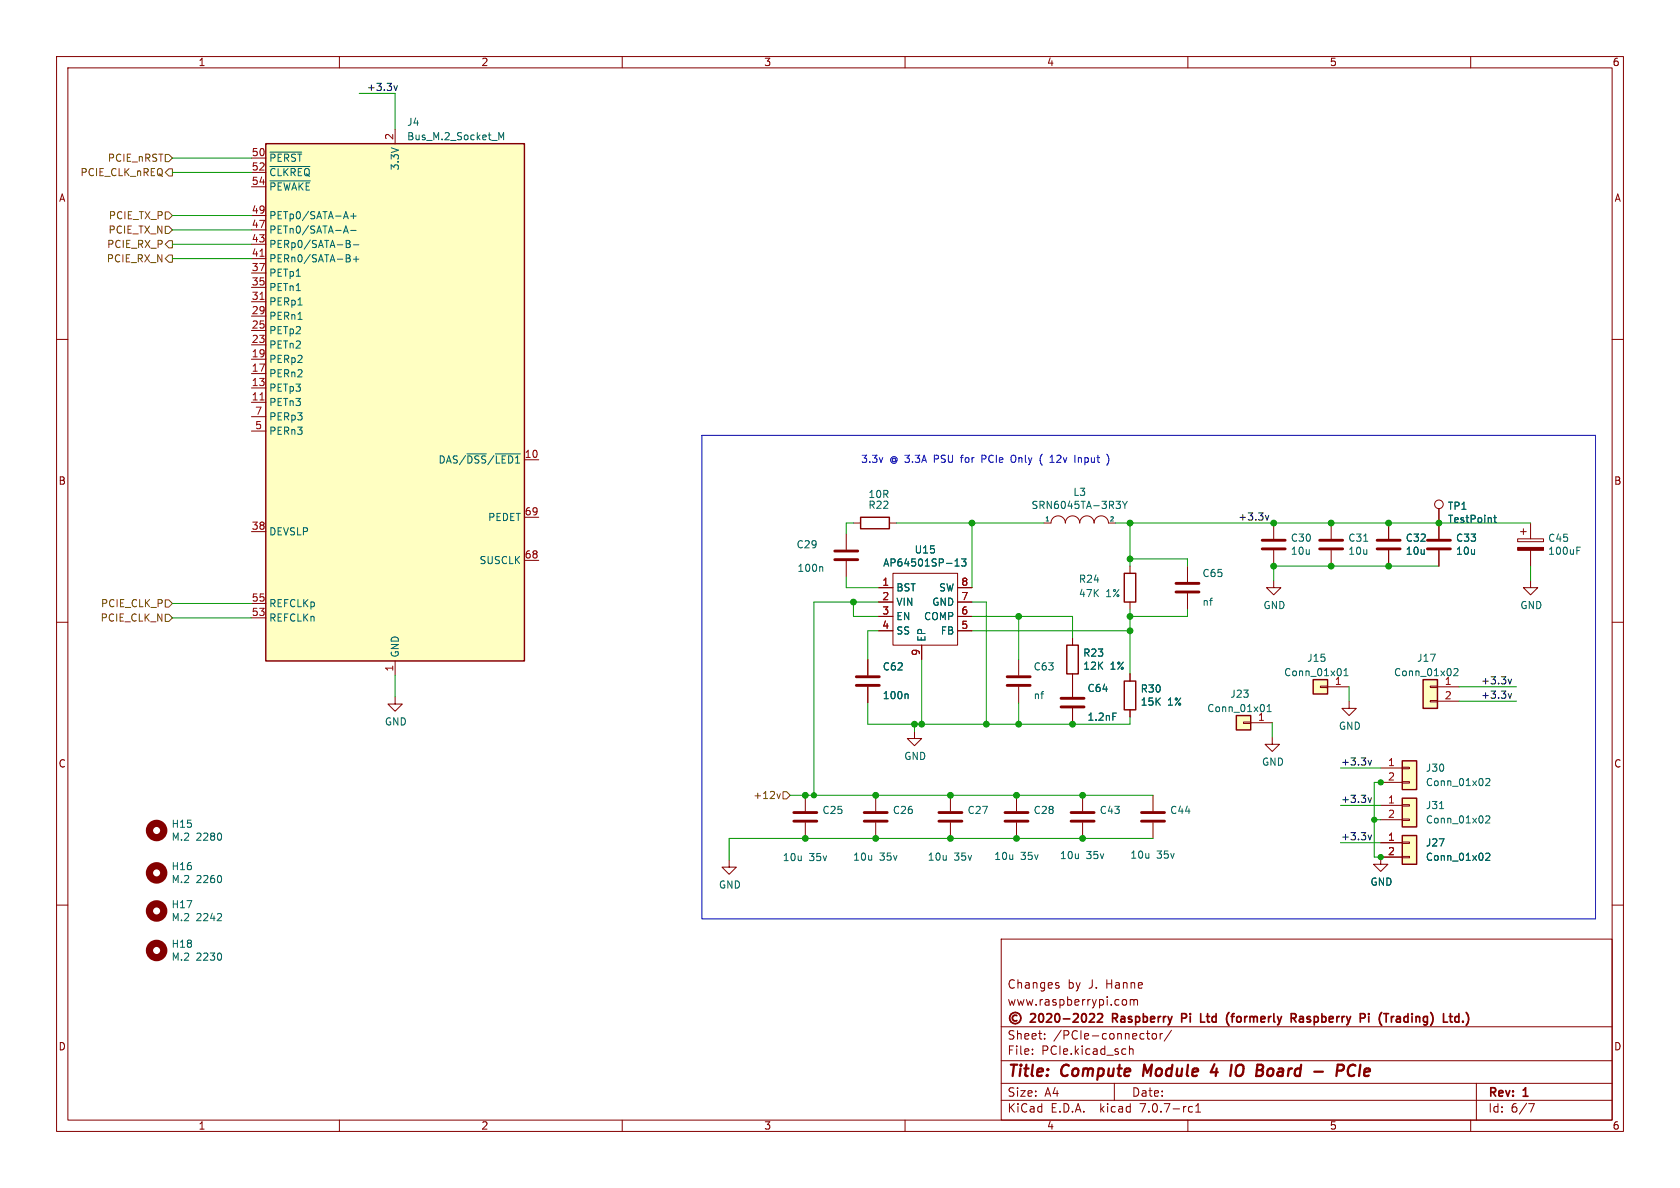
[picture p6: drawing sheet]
<svg xmlns="http://www.w3.org/2000/svg" width="297mm" height="210mm" viewBox="0 0 297 210" stroke-linecap="round" stroke-linejoin="round" font-family="sans-serif">
<g fill="none" stroke="#840000" stroke-width=".18">
<path d="M10 10h277v190h-277zM12 12h273v186h-273zM60 10v2M110 10v2M160 10v2M210 10v2M260 10v2M44.4 38.1h2.6M44.4 27.9h2.6M44.4 30.5h2.6M44.4 33h2.6M69.8 22.9v2.5"/>
<path d="M10 60h2M44.4 58.4h2.6M44.4 55.9h2.6M44.4 53.3h2.6M44.4 50.8h2.6M44.4 48.3h2.6M44.4 45.7h2.6M44.4 43.2h2.6M44.4 40.6h2.6M285 60h2M44.4 71.1h2.6M44.4 68.6h2.6"/>
<path d="M44.4 66h2.6M44.4 63.5h2.6M44.4 61h2.6M44.4 76.2h2.6M44.4 73.7h2.6M44.4 94h2.6M92.7 81.3h2.5M92.7 99.1h2.5M92.7 91.4h2.5M149.6 94.4v2.8M149.6 99.2v2.8M150.9 92.5h1.2"/>
<path d="M157.2 92.5h1.3M184.5 92.5h1.3a1.27 1.27 0 0 1 1.3-1.3 1.27 1.27 0 0 1 1.2 1.3 1.27 1.27 0 0 1 1.3-1.3 1.27 1.27 0 0 1 1.3 1.3 1.27 1.27 0 0 1 1.3-1.3 1.27 1.27 0 0 1 1.2 1.3 1.27 1.27 0 0 1 1.3-1.3 1.27 1.27 0 0 1 1.3 1.3h1.2M225.2 92.5v2.8M225.2 97.3v2.8M235.3 92.5v2.8M235.3 97.3v2.8M245.5 92.5v2.8M245.5 97.3v2.8M254.4 89.9v5.4M254.4 97.3v2.8M268.3 95.3h4.6v.5h-4.6zM268.8 94h1"/>
<path d="M269.3 93.5v1M270.6 92.5v2.8M270.6 97.3v2.8M10 110h2M44.4 109.2h2.6M44.4 106.7h2.6M69.8 116.8v2.6M153.4 116.6v2.8M155.3 103.9h2.6M155.3 106.4h2.6M155.3 109h2.6M155.3 111.5h2.6"/>
<path d="M157.9 101.3h11.4v12.7h-11.4zM162.9 114v2.6M169.3 103.9h2.5M169.3 106.4h2.5M169.3 109h2.5M169.3 111.5h2.5M180.1 116.6v2.8M189.6 112.8v1.2M189.6 119.1v4.1M199.8 100.1v1.2M199.8 106.4v1.3M199.8 119.1v1.3"/>
<path d="M209.9 100.1v2.8M209.9 104.9v2.8M225.2 102.6v1.3h1.2l-1.2 1.3-1.3-1.3h1.3M270.6 102.6v1.3h1.3l-1.3 1.3-1.3-1.3h1.3M285 110h2M69.8 123.2v1.3h1.3l-1.3 1.2-1.2-1.2h1.2M153.4 121.4v2.8M161.7 129.3v1.3h1.2l-1.2 1.2-1.3-1.2h1.3M180.1 121.4v2.8M189.6 125.2v2.8M199.8 125.5v1.2M219.8 127.6h1.3v.3h-1.3z"/>
<path d="M221.1 127.8h3.8M224.9 130.3v1.3h1.3l-1.3 1.2-1.3-1.2h1.3M233.4 121.3h1.3v.2h-1.3zM234.7 121.4h3.8M238.5 124v1.2h1.3l-1.3 1.3-1.3-1.3h1.3M244.1 135.8h3.8M244.1 138.3h3.8M247.9 138.2h1.3v.2h-1.3zM247.9 135.6h1.3v.3h-1.3zM252.9 123.8h1.2v.3h-1.2zM252.9 121.3h1.2v.2h-1.2zM254.1 121.4h3.8"/>
<path d="M254.1 124h3.8M10 160h2M128.9 152v1.3h1.3l-1.3 1.3-1.3-1.3h1.3M142.4 140.6v2.8M142.4 145.4v2.8M154.8 140.6v2.8M154.8 145.4v2.8M168 140.6v2.8M168 145.4v2.8M179.7 140.6v2.8M179.7 145.4v2.8M191.4 140.6v2.8"/>
<path d="M191.4 145.4v2.8M203.8 140.6v2.8M203.8 145.4v2.8M244.1 142.4h3.8M244.1 144.9h3.8M244.1 149h3.8M247.9 144.8h1.3v.2h-1.3zM247.9 142.2h1.3v.3h-1.3zM247.9 151.4h1.3v.2h-1.3zM247.9 148.8h1.3v.3h-1.3zM247.9 151.5h-3.8v1.3h1.3l-1.3 1.3-1.3-1.3h1.3M285 160h2"/>
<path d="M177 166h108v32h-108zM186.8 174.2l.4 .1v.2l-.2 .2h-.3M186.8 173.7l.4 .1M198.7 176.7l.3 .1 .2 .2-.1 .6-.4 .1M199.8 176.8l.4-.1 .3 .2M199.8 176.7v1M200.5 176.9l.2-.2 .3 .1 .1 .9M200.5 176.9v.8M60 198v2M110 198v2M160 198v2M177 194.5h108"/>
<path d="M177 191.5h108M177 187.5h108M177 181.5h108M182.5 186.3v.1M182.5 185.5v.1M184.7 183.6v.1M184.7 182.8v.1M197 191.5v3M199.7 184.9v1.5M199.7 185.5l.2-.1 .3 .1 .1 .9M202.7 182.7h.5M202.9 182.2v1.3l.3 .2"/>
<path d="M203.7 182.8l.3-.1 .4 .1 .1 .6-.2 .2-.3 .1-.3-.1zM205.1 182.7v1M205.5 182.7l-.3 .1-.1 .2M207.1 182.1l-1.3 2M210 198v2M210.4 195.6l.4 .1M210.8 196.5l-.4 .1M211.4 196.6h.8M211.4 195.5l.4-.4v1.5M260 198v2M261 191.5v6.5M270.2 195.1h1l-.6 1.5"/>
<circle cx="254.4" cy="89.2" r=".76"/>
</g>
<path d="M202.3 188.2l-.2 2M214.7 188.1l-.6 1.4h1.2M215.1 188.9l-.2 1.3M219.5 188.2a.77 .77 0 0 0-1 .7v1l.3 .3h.4M224.8 188.9a.62 .62 0 0 0-.7 .4v.7l.2 .2h.3M237.4 189.1a.51 .51 0 0 0-.1-.9h-.8l-.2 2M238.3 189.7a.66 .66 0 0 0 1.1 .3M239.6 188.4a.8 .8 0 0 0-.9-.1 .8 .8 0 0 0-.4 .8M240.5 188.2l-.2 2" fill="none" stroke="#840000" stroke-width=".4"/>
<g fill="none" stroke="#840000" stroke-width=".3">
<path d="M179.1 179a1 1 0 0 0-.4 1.6 1 1 0 0 0 1.6 0 1 1 0 0 0-.5-1.6M179.8 179.5a.52 .52 0 0 0-.8 .5 .52 .52 0 0 0 .8 .4M182.2 179.3l.6-.1 .2 .1 .1 .3-1 1.1h1M183.8 179.3l.2-.1a.81 .81 0 0 1 .6 .6 .81 .81 0 0 1-.3 .8l-.2 .1a.81 .81 0 0 1-.3-1.4zM185.1 179.3l.5-.1 .2 .1 .1 .3-.9 1.1h.9M186.6 179.3l.2-.1a.81 .81 0 0 1 .6 .6 .81 .81 0 0 1-.3 .8l-.1 .1a.81 .81 0 0 1-.4-1.4zM189.8 179.3l.5-.1 .3 .1v.3l-.9 1.1h.9M191.4 179.3l.2-.1a.81 .81 0 0 1 .5 .6 .81 .81 0 0 1-.3 .8l-.1 .1a.81 .81 0 0 1-.6-.6 .81 .81 0 0 1 .3-.8zM192.6 179.3l.6-.1 .2 .1 .1 .3-.9 1.1h.9M194.1 179.3l.5-.1 .2 .1 .1 .3-.9 1.1h.9M196.7 180h.6M197.3 179.2h-.6v1.5"/>
<path d="M209.6 179.3l-.7-.1v1.5M209.6 179.9l-.7 .1M213.3 179.7h.5M213.5 179.2l.1 1.4M217.3 179h-.1M217.6 179.7h.6M218.2 179.2l-.3 .1M218.7 179.8v.7M228.6 180l.5 .7M229 179.3l.1 .2-.1 .4M229.8 179.8h.5l.1 .9M246.9 179.8h.6"/>
<path d="M257.8 179.7l.1 .1M257.9 179.2v1.5M259.2 179l.3 .4M188 180.1h1.1M212.3 180.7h.7M230.4 180l-.5 .1a.29 .29 0 0 0-.2 .3 .29 .29 0 0 0 .2 .3l.5-.1M247.6 180l-.5 .1a.29 .29 0 0 0-.3 .3 .29 .29 0 0 0 .3 .3l.5-.1M257.9 180.6l-.1 .1M258.6 180.5v.2M259.5 180.8l-.3 .5"/>
</g>
<g fill="none" stroke="#840000" stroke-width=".51">
<path d="M147.6 98.9h4M147.6 97.4h4M223.1 97h4.1M223.1 95.5h4.1M233.3 97h4.1M233.3 95.5h4.1M243.5 97h4M243.5 95.5h4M252.3 97h4.1M252.3 95.5h4.1M151.4 119.6h4M178.1 119.6h4"/>
<path d="M207.9 104.6h4.1M207.9 103.1h4.1M151.4 121.2h4M178.1 121.2h4M187.6 125h4M187.6 123.4h4M140.3 145.2h4.1M140.3 143.6h4.1M152.8 145.2h4M152.8 143.6h4M166 145.2h4.1M166 143.6h4.1"/>
<path d="M177.7 145.2h4M177.7 143.6h4M189.4 145.2h4M189.4 143.6h4M201.8 145.2h4.1M201.8 143.6h4.1"/>
</g>
<g fill="none" stroke="#006464" stroke-width=".18">
<path d="M47.7 26.9h5.6M47.7 29.4h7.1M47.7 32h7.1M60.8 38.3h.6M61.1 37.4l.5 1.3M62 38.2h1M62.5 37.7v1M88.2 23.4l.4 .9 .4-.9v1.3M52.7 56.5h.7M52.7 53.9h.7M60.7 41.2l.4-1.3 .5 1.3M60.8 40.9h.6"/>
<path d="M61.2 42.5h.4l.3 .2-.3 .4 .3 .1v.3l-.2 .3h-.5zM61.2 45l.6 .2 .1 .2-.3 .2M61.2 45.6h.4M61.2 43.1h.4M61.6 45.6l.3 .3v.3l-.7 .1M62 40.7h1M62.5 45.8h.9M62.5 43.3h.9M63 45.3v1M82.6 80.2h3.4M87.6 80.2h4.4M168.8 99.2l.4-.4v1.3"/>
<path d="M170 98.8h.8l-.5 .5 .4 .1v.6l-.2 .1-.5-.1M197.3 88.6h.8l-.4 .5 .3 .1 .1 .4-.3 .3h-.3M198.4 88.6l.5 .7M198.9 89.3v.6M199.3 88.6l-.4 .7M241.1 95.7h.7M264.1 91.5h.5M264.3 91.1v1.1l.3 .1M278.8 97.3h.4M278.8 96.7h.6M145.3 100.2l.2 .1v.7M168.8 100.1h.8"/>
<path d="M237.6 119.5h.7M237.6 118.5l.4-.3v1.3M257 118.3l.5-.1 .3 .3-.8 1h.8M160.4 122.7l.1 .2v.6M196.7 126.1h.6M224 125.8h.7M224 124.9l.4-.4v1.3M262.7 137.7l.4-.1 .3 .4-.8 .9h.8M39.1 147.5v.8M39.1 155v.8M254.5 142.9h.7M262.7 144.3l.4-.1 .3 .4-.8 .9h.8"/>
<path d="M262.7 150.9l.4-.1 .3 .4-.8 .9h.8M38.4 162.8h.8M39.1 168.7v.8M39.1 161.6v.4"/>
</g>
<g fill="#ffffc2" stroke="#ffffc2" stroke-width=".18">
<path d="M232.2 120.1h2.5v2.6h-2.5z"/>
<path d="M251.6 120.1h2.5v5.1h-2.5z"/>
<path d="M218.6 126.5h2.5v2.5h-2.5z"/>
<path d="M247.9 141.1h2.5v5.1h-2.5z"/>
<path d="M247.9 134.5h2.5v5.1h-2.5z"/>
<path d="M247.9 147.7h2.5v5.1h-2.5z"/>
<path d="M47 25.4h45.7v91.4h-45.7z"/>
</g>
<path d="M47 25.4h45.7v91.4h-45.7zM152.1 91.4h5.1v2.1h-5.1zM188.6 114h2v5.1h-2zM198.8 101.3h2v5.1h-2zM198.8 120.4h2v5.1h-2zM218.6 126.5h2.5v2.5h-2.5zM232.2 120.1h2.5v2.6h-2.5zM247.9 134.5h2.5v5.1h-2.5zM251.6 120.1h2.5v5.1h-2.5zM247.9 141.1h2.5v5.1h-2.5zM247.9 147.7h2.5v5.1h-2.5z" fill="none" stroke="#840000" stroke-width=".25"/>
<g fill="none" stroke="#840000" stroke-width="1.3">
<circle cx="27.7" cy="154.3" r="1.27"/>
<circle cx="27.7" cy="146.8" r="1.27"/>
<circle cx="27.7" cy="168" r="1.27"/>
<circle cx="27.7" cy="161" r="1.27"/>
</g>
<path d="M46 52.9h.7M46 45.3h.7M46 70.7h.7" fill="none" stroke="#a90000" stroke-width=".18"/>
<path d="M268.3 96.8h4.6v.5h-4.6z" fill="#840000" stroke="#840000" stroke-width=".18"/>
<path d="M29.2 27.3h.6l.7 .6-.7 .7h-.6zM29.2 37.5h.6l.7 .6-.7 .6h-.6zM29.2 30.5l.6-.7h.7v1.3h-.7zM29.2 40h.6l.7 .6-.7 .7h-.6zM29.8 42.5h.7v1.3h-.7l-.6-.6zM29.8 45.1h.7v1.3h-.7l-.6-.7zM29.2 108.6h.6l.7 .6-.7 .7h-.6zM29.2 106h.6l.7 .7-.7 .6h-.6zM138.4 140h.7l.6 .6-.6 .6h-.7zM137.4 140.3l.3 .9 .3-.9" fill="none" stroke="#725600" stroke-width=".18"/>
<path d="M69.6 15.2l.4 .8 .3-.8M223.7 91.1l.3 .8 .3-.8M241.9 134.4l.3 .9 .3-.9M266.6 120.1l.3 .8 .3-.8M266.6 122.6l.3 .8 .3-.8M241.9 147.6l.3 .9 .3-.9M241.9 141l.3 .9 .3-.9" fill="none" stroke="#0f0f0f" stroke-width=".18"/>
<path d="M124.1 77h158v85.4h-158zM173.6 81.1h.5M174.1 80.5h-.5v1.2M179.3 80.5a.43 .43 0 0 0-.6 .4v.4a.43 .43 0 0 0 .6 .4M184.2 80.3a1.46 1.46 0 0 0 0 1.9M185.6 81.7h.8M190.6 80.9v.8M191.1 81l-.3-.1-.2 .1M196 80.8v.9" fill="none" stroke="#0000c2" stroke-width=".18"/>
<g fill="none" stroke="#009600" stroke-width=".18">
<path d="M63.5 16.5h6.3v6.4M30.5 27.9h13.9M30.5 38.1h13.9M30.5 30.5h13.9M30.5 45.7h13.9M30.5 43.2h13.9M30.5 40.6h13.9M150.9 92.5h-1.3v1.9M158.5 92.5h26M171.8 92.5v11.4M197.2 92.5h73.4M199.8 92.5v7.6"/>
<path d="M199.8 98.8h10.1v1.3M30.5 109.2h13.9M30.5 106.7h13.9M69.8 119.4v3.8M149.6 102v1.9h5.7M150.9 106.4v2.6h4.4M155.3 111.5h-1.9v5.1M155.3 106.4h-11.4v34.2M162.9 116.6v11.4M171.8 109h17.8v3.8M171.8 111.5h28M171.8 106.4h2.6v21.6"/>
<path d="M180.1 109v7.6M199.8 107.7v11.4M209.9 107.7v1.3h-10.1M254.4 100.1h-29.2v2.5M270.6 100.1v2.5M153.4 124.2v3.8h46.4v-1.3M161.7 128v1.3M180.1 124.2v3.8M224.9 127.8v2.5M237 135.8h7.1M238.5 121.4v2.6M244.2 138.3h-1.2v13.2h1.1"/>
<path d="M257.9 124h10.2M257.9 121.4h10.2M139.7 140.6h64.1M203.8 148.2h-74.9v3.8M237 149h7.1M237 142.4h7.1M243 144.9h1.1"/>
</g>
<g fill="#009600" stroke="#009600" stroke-width=".18">
<circle cx="179.7" cy="148.2" r=".51"/>
<circle cx="179.7" cy="140.6" r=".51"/>
<circle cx="191.4" cy="148.2" r=".51"/>
<circle cx="191.4" cy="140.6" r=".51"/>
<circle cx="199.8" cy="92.5" r=".51"/>
<circle cx="171.8" cy="92.5" r=".51"/>
<circle cx="180.1" cy="109" r=".51"/>
<circle cx="180.1" cy="128" r=".51"/>
<circle cx="189.6" cy="128" r=".51"/>
<circle cx="174.4" cy="128" r=".51"/>
<circle cx="161.7" cy="128" r=".51"/>
<circle cx="154.8" cy="140.6" r=".51"/>
<circle cx="168" cy="140.6" r=".51"/>
<circle cx="154.8" cy="148.2" r=".51"/>
<circle cx="168" cy="148.2" r=".51"/>
<circle cx="143.9" cy="140.6" r=".46"/>
<circle cx="142.4" cy="148.2" r=".51"/>
<circle cx="142.4" cy="140.6" r=".51"/>
<circle cx="162.9" cy="128" r=".51"/>
<circle cx="245.5" cy="92.5" r=".51"/>
<circle cx="254.4" cy="92.5" r=".51"/>
<circle cx="244.1" cy="151.5" r=".46"/>
<circle cx="245.5" cy="100.1" r=".51"/>
<circle cx="235.3" cy="100.1" r=".51"/>
<circle cx="243" cy="144.9" r=".46"/>
<circle cx="244.1" cy="138.3" r=".46"/>
<circle cx="235.3" cy="92.5" r=".51"/>
<circle cx="225.2" cy="92.5" r=".51"/>
<circle cx="225.2" cy="100.1" r=".51"/>
<circle cx="150.9" cy="106.4" r=".51"/>
<circle cx="199.8" cy="98.8" r=".51"/>
<circle cx="199.8" cy="111.5" r=".51"/>
<circle cx="199.8" cy="109" r=".51"/>
</g>
<g font-size="2.8" fill="#840000">
<text x="178" y="190.9">Title:</text>
<text x="187.7" y="190.9">Compute</text>
<text x="202.9" y="190.9">Module</text>
<text x="215.7" y="190.9">4</text>
<text x="220" y="190.9">IO</text>
<text x="225.3" y="190.9">Board</text>
<text x="236.3" y="190.9">-</text>
<text x="241.1" y="190.9">PCIe</text>
</g>
<g font-size="2.1" fill="#840000">
<text x="178" y="178">www.raspberrypi.com</text>
<text x="178" y="175">Changes</text>
<text x="188.7" y="175">by</text>
<text x="192.5" y="175">J.</text>
<text x="195.7" y="175">Hanne</text>
<text x="178" y="184">Sheet:</text>
<text x="186.2" y="184">/PCIe-connector/</text>
<text x="197.3" y="181.2">Raspberry</text>
<text x="210.2" y="181.2">Pi</text>
<text x="214.1" y="181.2">Ltd</text>
<text x="219.3" y="181.2">(formerly</text>
<text x="231.3" y="181.2">Raspberry</text>
<text x="244.1" y="181.2">Pi</text>
<text x="248.1" y="181.2">(Trading)</text>
<text x="260" y="181.2">Ltd.)</text>
<text x="178" y="186.7">File:</text>
<text x="184.1" y="186.7">PCIe.kicad_sch</text>
<text x="178" y="196.9">KiCad</text>
<text x="178" y="194.1">Size:</text>
<text x="184.7" y="194.1">A4</text>
<text x="185.7" y="196.9">E.D.A.</text>
<text x="194.6" y="196.9">kicad</text>
<text x="200" y="194.1">Date:</text>
<text x="201.8" y="196.9">7.0.7-rc1</text>
<text x="263" y="194.3">Rev:</text>
<text x="263" y="196.9">Id:</text>
<text x="267.1" y="196.9">6/7</text>
<text x="269.4" y="194.3">1</text>
</g>
<g font-size="1.8" fill="#840000">
<text x="35" y="11.9">1</text>
<text x="85" y="11.9">2</text>
<text x="135" y="11.9">3</text>
<text x="185" y="11.9">4</text>
<text x="235" y="11.9">5</text>
<text x="285" y="11.9">6</text>
<text x="10.3" y="35.9">A</text>
<text x="285.3" y="35.9">A</text>
<text x="10.3" y="85.9">B</text>
<text x="285.3" y="85.9">B</text>
<text x="10.3" y="135.9">C</text>
<text x="285.3" y="135.9">C</text>
<text x="10.3" y="185.9">D</text>
<text x="285.3" y="185.9">D</text>
<text x="35" y="199.9">1</text>
<text x="85" y="199.9">2</text>
<text x="135" y="199.9">3</text>
<text x="185" y="199.9">4</text>
<text x="235" y="199.9">5</text>
<text x="285" y="199.9">6</text>
</g>
<g font-size="1.8" fill="#0f0f0f">
<text x="64.8" y="16.2">+3.3v</text>
<text x="218.8" y="92.1">+3.3v</text>
<text x="261.7" y="121.1">+3.3v</text>
<text x="261.7" y="123.6">+3.3v</text>
<text x="237" y="135.4">+3.3v</text>
<text x="237" y="142">+3.3v</text>
<text x="237" y="148.6">+3.3v</text>
</g>
<g font-size="1.8" fill="#006464">
<text x="71.9" y="22.5">J4</text>
<text x="47.5" y="28.8">~{PERST}</text>
<text x="71.9" y="25">Bus_M.2_Socket_M</text>
<text x="47.5" y="31.3">~{CLKREQ}</text>
<text x="47.5" y="33.9">~{PEWAKE}</text>
<text x="70.7" y="30.2" transform="rotate(-90 70.7 30.2)">3.3V</text>
<text x="47.5" y="41.5">PETn0/SATA-A-</text>
<text x="47.5" y="39">PETp0/SATA-A+</text>
<text x="47.5" y="46.6">PERn0/SATA-B+</text>
<text x="47.5" y="44">PERp0/SATA-B-</text>
<text x="47.5" y="51.7">PETn1</text>
<text x="47.5" y="49.1">PETp1</text>
<text x="47.5" y="59.3">PETp2</text>
<text x="47.5" y="56.7">PERn1</text>
<text x="47.5" y="54.2">PERp1</text>
<text x="47.5" y="64.4">PERp2</text>
<text x="47.5" y="61.8">PETn2</text>
<text x="47.5" y="72">PETn3</text>
<text x="47.5" y="69.4">PETp3</text>
<text x="47.5" y="66.9">PERn2</text>
<text x="47.5" y="77.1">PERn3</text>
<text x="47.5" y="74.5">PERp3</text>
<text x="77.4" y="82.1">DAS/~{DSS}/~{LED1}</text>
<text x="153.4" y="88.2">10R</text>
<text x="189.7" y="87.9">L3</text>
<text x="47.5" y="94.8">DEVSLP</text>
<text x="86.2" y="92.3">PEDET</text>
<text x="153.4" y="90.1">R22</text>
<text x="182.3" y="90.2">SRN6045TA-3R3Y</text>
<text x="228.1" y="96">C30</text>
<text x="238.3" y="96">C31</text>
<text x="248.4" y="96">C32</text>
<text x="255.9" y="90.3">TP1</text>
<text x="255.9" y="92.6">TestPoint</text>
<text x="257.3" y="96">C33</text>
<text x="273.6" y="96">C45</text>
<text x="84.7" y="99.9">SUSCLK</text>
<text x="140.7" y="97.1">C29</text>
<text x="140.9" y="101.3">100n</text>
<text x="156" y="100.4">AP64501SP-13</text>
<text x="161.6" y="98">U15</text>
<text x="228.1" y="98.3">10u</text>
<text x="238.3" y="98.3">10u</text>
<text x="248.4" y="98.3">10u</text>
<text x="257.3" y="98.3">10u</text>
<text x="273.6" y="98.3">100uF</text>
<text x="47.5" y="107.5">REFCLKp</text>
<text x="158.4" y="104.7">BST</text>
<text x="158.4" y="107.3">VIN</text>
<text x="164.7" y="107.3">GND</text>
<text x="165.9" y="104.7">SW</text>
<text x="190.6" y="105.8">47K</text>
<text x="190.6" y="103.2">R24</text>
<text x="195.5" y="105.8">1%</text>
<text x="212.5" y="107.3">nf</text>
<text x="212.5" y="102.2">C65</text>
<text x="223.3" y="107.9">GND</text>
<text x="268.7" y="107.9">GND</text>
<text x="47.5" y="110.1">REFCLKn</text>
<text x="158.4" y="109.8">EN</text>
<text x="158.4" y="112.4">SS</text>
<text x="163.3" y="109.8">COMP</text>
<text x="163.8" y="113.5" transform="rotate(-90 163.8 113.5)">EP</text>
<text x="166.2" y="112.4">FB</text>
<text x="70.7" y="116.3" transform="rotate(-90 70.7 116.3)">GND</text>
<text x="156" y="118.7">C62</text>
<text x="182.6" y="118.7">C63</text>
<text x="191.4" y="118.6">12K</text>
<text x="191.4" y="116.3">R23</text>
<text x="196.3" y="118.6">1%</text>
<text x="226.9" y="119.7">Conn_01x01</text>
<text x="231" y="117.2">J15</text>
<text x="246.3" y="119.7">Conn_01x02</text>
<text x="250.4" y="117.2">J17</text>
<text x="156" y="123.8">100n</text>
<text x="182.6" y="123.8">nf</text>
<text x="192.2" y="122.5">C64</text>
<text x="201.6" y="124.9">15K</text>
<text x="201.6" y="122.6">R30</text>
<text x="206.4" y="124.9">1%</text>
<text x="217.4" y="123.5">J23</text>
<text x="235.9" y="121.2">1</text>
<text x="255.3" y="121.2">1</text>
<text x="67.9" y="128.4">GND</text>
<text x="192.2" y="127.6">1.2nF</text>
<text x="213.3" y="126.1">Conn_01x01</text>
<text x="222.3" y="127.5">1</text>
<text x="236.6" y="129.2">GND</text>
<text x="159.8" y="134.5">GND</text>
<text x="223" y="135.6">GND</text>
<text x="252" y="136.6">J30</text>
<text x="252" y="139.2">Conn_01x02</text>
<text x="252" y="143.2">J31</text>
<text x="30.2" y="146.5">H15</text>
<text x="30.2" y="148.8">M.2</text>
<text x="34.7" y="148.8">2280</text>
<text x="145.3" y="144.1">C25</text>
<text x="157.7" y="144.1">C26</text>
<text x="171" y="144.1">C27</text>
<text x="182.6" y="144.1">C28</text>
<text x="194.3" y="144.1">C43</text>
<text x="206.8" y="144.1">C44</text>
<text x="252" y="145.8">Conn_01x02</text>
<text x="252" y="149.8">J27</text>
<text x="30.2" y="154">H16</text>
<text x="138.3" y="152.4">10u</text>
<text x="143" y="152.4">35v</text>
<text x="150.7" y="152.3">10u</text>
<text x="155.5" y="152.3">35v</text>
<text x="163.9" y="152.3">10u</text>
<text x="168.7" y="152.3">35v</text>
<text x="175.7" y="152.2">10u</text>
<text x="180.4" y="152.2">35v</text>
<text x="187.3" y="152.1">10u</text>
<text x="192" y="152.1">35v</text>
<text x="199.7" y="152">10u</text>
<text x="204.5" y="152">35v</text>
<text x="252" y="152.4">Conn_01x02</text>
<text x="30.2" y="156.3">M.2</text>
<text x="30.2" y="160.8">H17</text>
<text x="34.7" y="156.3">2260</text>
<text x="127" y="157.3">GND</text>
<text x="242.2" y="156.8">GND</text>
<text x="30.2" y="167.7">H18</text>
<text x="30.2" y="163">M.2</text>
<text x="34.7" y="163">2242</text>
<text x="30.2" y="170">M.2</text>
<text x="34.7" y="170">2230</text>
</g>
<g font-size="1.8" fill="#725600">
<text x="19" y="28.8">PCIE_nRST</text>
<text x="14.1" y="31.3">PCIE_CLK_nREQ</text>
<text x="19.1" y="41.5">PCIE_TX_N</text>
<text x="19.1" y="39">PCIE_TX_P</text>
<text x="18.8" y="46.6">PCIE_RX_N</text>
<text x="18.8" y="44">PCIE_RX_P</text>
<text x="17.7" y="107.5">PCIE_CLK_P</text>
<text x="17.7" y="110.1">PCIE_CLK_N</text>
<text x="133.1" y="141.5">+12v</text>
</g>
<g font-size="1.8" fill="#a90000">
<text x="44.4" y="27.7">50</text>
<text x="69.6" y="24.8" transform="rotate(-90 69.6 24.8)">2</text>
<text x="44.4" y="30.2">52</text>
<text x="44.4" y="32.8">54</text>
<text x="44.4" y="40.4">47</text>
<text x="44.4" y="37.8">49</text>
<text x="44.4" y="45.5">41</text>
<text x="44.4" y="42.9">43</text>
<text x="44.4" y="53.1">31</text>
<text x="44.4" y="50.5">35</text>
<text x="44.4" y="48">37</text>
<text x="44.4" y="58.2">25</text>
<text x="44.4" y="55.6">29</text>
<text x="44.4" y="65.8">17</text>
<text x="44.4" y="63.2">19</text>
<text x="44.4" y="60.7">23</text>
<text x="44.4" y="70.9">11</text>
<text x="44.4" y="68.3">13</text>
<text x="45" y="75.9">5</text>
<text x="45" y="73.4">7</text>
<text x="92.7" y="81">10</text>
<text x="44.4" y="93.7">38</text>
<text x="92.7" y="91.2">69</text>
<text x="92.7" y="98.8">68</text>
<text x="44.4" y="106.4">55</text>
<text x="155.9" y="103.6">1</text>
<text x="155.9" y="106.2">2</text>
<text x="169.9" y="106.2">7</text>
<text x="169.9" y="103.6">8</text>
<text x="44.4" y="109">53</text>
<text x="155.9" y="108.7">3</text>
<text x="155.9" y="111.3">4</text>
<text x="169.9" y="111.3">5</text>
<text x="169.9" y="108.7">6</text>
<text x="69.6" y="118.8" transform="rotate(-90 69.6 118.8)">1</text>
<text x="162.7" y="116" transform="rotate(-90 162.7 116)">9</text>
<text x="255.3" y="123.7">2</text>
<text x="245.3" y="135.5">1</text>
<text x="245.3" y="142.1">1</text>
<text x="245.3" y="138">2</text>
<text x="245.3" y="144.7">2</text>
<text x="245.3" y="148.7">1</text>
<text x="245.3" y="151.3">2</text>
</g>
<g font-size="1.8" fill="#0000c2">
<text x="152.1" y="81.9">3.3v</text>
<text x="157.3" y="81.9">@ 3.3A</text>
<text x="165.4" y="81.9">PSU</text>
<text x="170.4" y="81.9">for</text>
<text x="174.2" y="81.9">PCIe</text>
<text x="179.6" y="81.9">Only</text>
<text x="184.9" y="81.9">(</text>
<text x="186.9" y="81.9">12v</text>
<text x="191.5" y="81.9">Input</text>
</g>
<g font-size="1.1" fill="#006464">
<text x="184.7" y="92.2">1</text>
<text x="196.1" y="92.2">2</text>
</g>
</svg>
